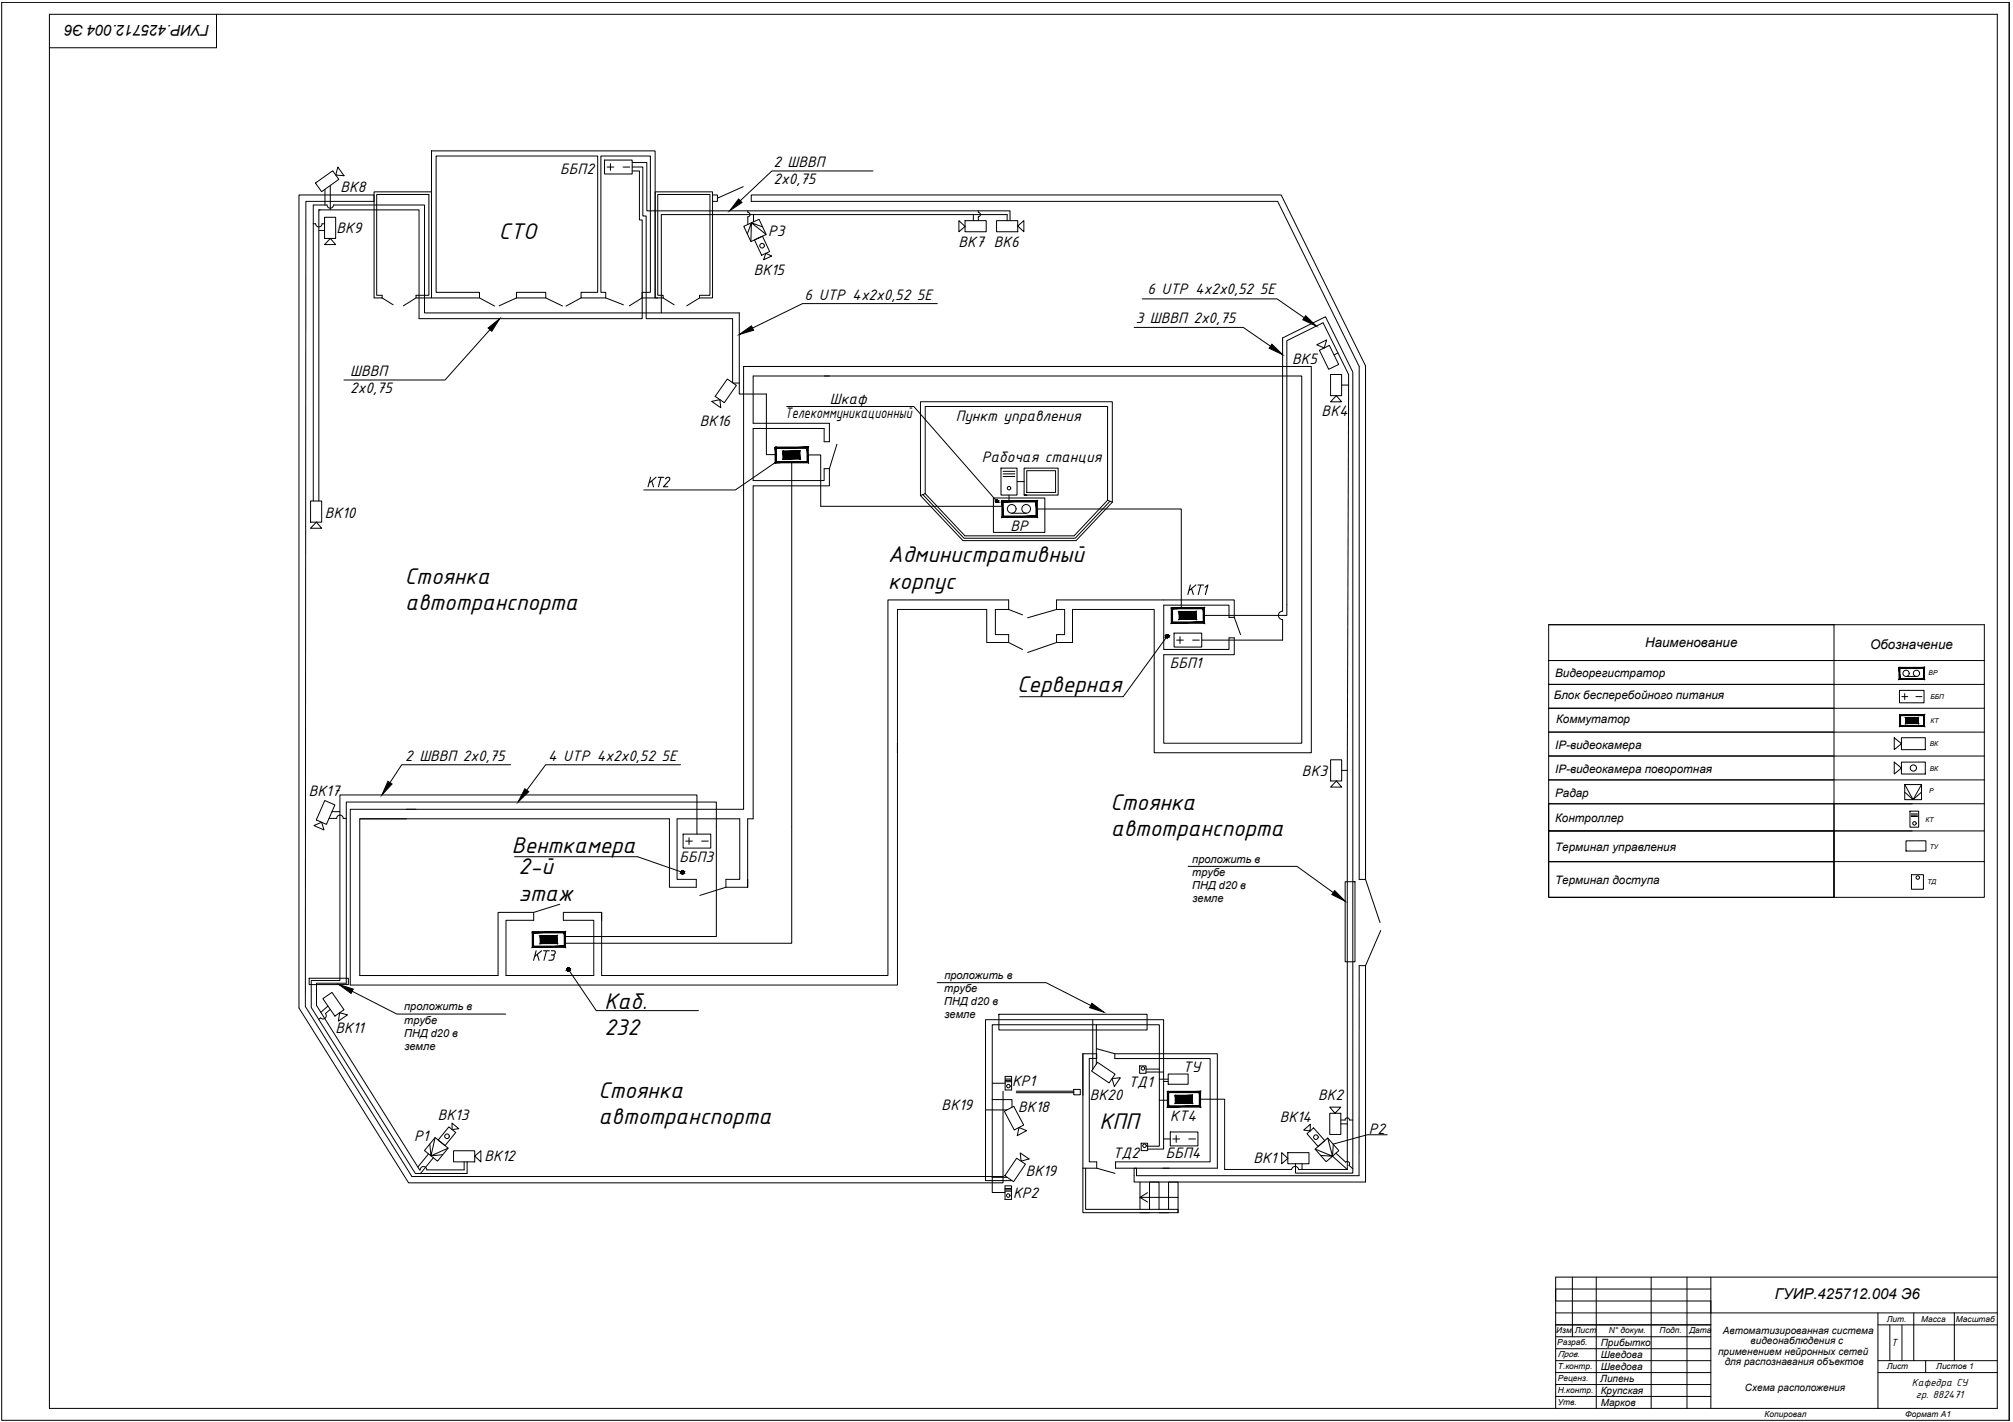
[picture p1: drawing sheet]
<svg xmlns="http://www.w3.org/2000/svg" width="841mm" height="594mm" viewBox="0 0 841 594" stroke-linecap="round" stroke-linejoin="round" font-family="sans-serif">
<!-- layer: KONTUR -->
<path d="M.7 1h838.7v592.4h-838.7z" fill="none" stroke="#000" stroke-width=".42"/>
<g fill="none" stroke="#000" stroke-width=".42">
<path d="M20.6 6h813.9v582.4h-813.9zM90.5 6v13.9h-69.9M656.9 533.6v24.9M666.9 533.6v54.8M689.8 533.6v54.8M704.8 533.6v54.8M714.8 533.6v54.8M834.5 533.6h-184.5v54.8M650 558.5h64.8M650 553.5h64.8M714.8 548.5h119.7M784.6 548.5v39.9"/>
<path d="M784.6 553.5h49.9M799.6 548.5v20M816.5 548.5v20M784.6 573.4h49.9M784.6 568.5h49.9M804.5 568.5v4.9"/>
</g>
<path d="M650 538.5v5h64.8v5h-64.8M789.6 553.7v14.8M794.6 553.7v14.8M650 573.4h64.8M650 568.5h64.8M650 578.4h64.8M650 563.5h64.8M650 583.4h64.8" fill="none" stroke="#000" stroke-width=".42"/>
<!-- layer: 0 -->
<g fill="none" stroke="#000" stroke-width=".42">
<path d="M180.3 63h93.4v61.5h-5.4v-2.4h3.4v-56.9h-20.7v56.9h2.1v2.4h-10.3v-2.4h6.9v-56.9h-67.5v56.9h18.1v2.4h-20zM310.5 78l-10.8 4.8M124.9 81.5h31.4v2.6h-28.5l-.2 336.4 44.5 71h247v2.7h-248.4l-45.8-73.1zM180.3 80.1v1.1M297.7 81.5h2v2.6h-2M159.6 124.5h-3.3v-44.4h24v44.4h-6.5l-5.3 3.3M159.6 124.5v-1.1h-2.2v-42.2h21.8v42.2h-5.4v1.1M159.6 124.5l4.7 2.8M200.3 124.5l6.4 3.4M215.8 122.1h12.2v2.4h-12.2zM215.8 124.5l-7.3 3.3M228 124.5l7 3.3"/>
<path d="M242.8 124.5l-6.3 3.4M253.1 124.5l7.4 2.8M268.3 124.5l-5.4 3.3M273.7 124.5h1.1M277.1 124.5h-3.4v-44.4h24v44.4h-5.4l-5.4 3.3M277.1 124.5v-1.1h-2.3v-42.2h21.8v42.2h-4.3v1.1M277.1 124.5l4.6 2.8M310.7 153.1h237.1l.1 161.4h-65.7v-59.9h-34.1v13.8h-6.7M314.7 153.1h-4v185h-164.4v73.4h228.7v-156.9h37.2v13.8h9.2v-3.3h-5.5v-10.5h5.5M344.3 157.1h2.2M346.5 195.8v7.2h-31.8v139.1h-2.3v28.6v-3.3M349.7 185.6l-3.2 10.2h-2.2v5h-29.6v-21.8h29.6v5.5h2.2v-7.7h-31.8v-19.7h229.2v153.4h-57.7v-37h29.5v-7h-2.2v4.8h-27.3v-18.5h27.3v5.1h2.2"/>
<path d="M384.6 207v-39.2h80.1v42M384.6 207l17.7 18.9h47.2l15.2-16.1M385.6 206.6l17.1 18.3h46.5l14.5-15.5M386.6 206.2v-36.4h76.1v39.2M386.6 206.2l16.5 17.7h45.6l14-14.9M386.6 206.2l-2 .8M415 208.1h21.5v14.3h-21.5zM462.7 209l2 .8M421.4 254.6v-4h-50.4v157h-119.6v-26.4v3.3M421.4 254.6l5.8 2.3M441.4 254.6h3.4v10.5h-3.4v3.3l-12 4.2M515.7 257.9v-7.3h-74.3v4l-12 3.5"/>
<path d="M515.7 257.9l2.6 7.2M421.4 268.4l5.8 3M647 276h182M766.2 261v74.8h-119.2v-74.8h182v86.1h-62.8M647 285.9h182M647 295.9h182M793.6 288.4h10.3v5.2h-10.3zM794.5 291h2.5M795.8 289.8v2.5M796.3 282.6h4.4M800.5 291h2.5M375 310.5v4"/>
<path d="M647 305.9h182M647 315.8l182 .1M791.4 308.2l3 2.5-3 2.5zM791.4 318.4l3 2.5-3 2.5zM794.4 308.2h10v5h-10zM794.4 318.4h10v5h-10zM169.8 338.1h3.9M647 325.8h182M766.2 335.8v11.3h-119.2v-11.3h182M795.8 327.8h7v6.3h-7zM795.8 330.9l3.5 3.2 3.5-3.2M795.8 327.8l3.5 6.3 3.5-6.3"/>
<path d="M798 338.9h3.6v6.7h-3.6zM150.3 342.1h129.4v28.6h11.2v-3.3h-8v-25.3h26.2v25.3h-5.8v3.3M169.8 342.1h-19.5v65.5h19.5M647 347.1v12.9h119.2M647 347.1v12.9h119.2v-12.9M647 360v14.9h119.2v-14.9M647 347.1h151.9M647 360h119.2M766.2 347.1v12.9h62.8v-12.9M766.2 347.1v27.8h-119.2v-14.9M766.2 360v14.9h62.8v-14.9M796.3 351.3h8.3v4.2h-8.3z"/>
<path d="M798.4 340h2.7M798.4 340.6h2.7M798.4 341.1h2.7M233.9 377.8l-10.9 3.4M303.3 370.7h9.1M303.3 370.7l-10.9 3.4M562 368.4h4.1v33.4h-4.1zM570.5 367.4v-214.6l-35.2-71.3h-221.4v2.6h219.9l34.1 69v214.3h2.6l6.1 18M798.6 365.4h5v6.1h-5zM251.4 381.2h-16v3.3h12.7v23.1h-36.7v-23.1h11.6v-3.3h-14.9v26.4h-57.8M576.9 388.7l-6.4 14.7v90.4h-96.7v-5.8h1v3.2h93l.1-87.8h2.7M129.2 408.7h16.3v2.6h-16.3z"/>
<path d="M417.3 423.7h61.9v6.6h-61.9zM458.1 438.1l7.7 2.1M419.1 455.9v35.6M424.6 455.9h24M424.6 456.5h24M448.6 455.1h2.7v2.3h-2.7zM465.8 440.2h42.8v47.8h-42.5v-2.6h39.5v-43.2h-39.8zM452.4 488v-47.8h5.8v2h-3.1v43.2h3.1v2.6l7.6 2.2M452.4 488v18.6h39.8v-12.8h-4v11.4M452.4 488h5.8M453.6 488v17.2h38.6v1.4M476.3 493.8v11.4"/>
<path d="M479.5 498.3l-3.2 1.9h15.9M476.3 506.6h4M476.3 500.2l3.2 2M480.3 505.2v-11.4h3.9v11.4M484.2 506.6h4M650 538.5h64.8M650 553.5h64.8M784.6 588.4h.1"/>
<circle cx="796.3" cy="281.3" r="1.3"/>
<circle cx="800.7" cy="281.3" r="1.3"/>
<circle cx="799.4" cy="320.9" r="1.3"/>
<circle cx="799.8" cy="344" r=".73"/>
<circle cx="801.2" cy="366.6" r=".73"/>
</g>
<!-- layer: TopOverlay -->
<path d="M839.4 1v592.4" fill="none" stroke="#000" stroke-width=".42"/>
<g fill="none" stroke="#000" stroke-width=".42">
<path d="M131.8 76.5l7.2-5.2 2.6 3.6-7.2 5.2zM135.8 79.1v6.5M138 77.5v10.2M141.1 69.8l2.6 3.6-3.4-.3zM252.6 66.9h11.5v5.8h-11.5zM253.6 69.8h2.9M255 68.4v2.8M260.3 69.8h2.8M264.1 67.9h6.1v20.2h151.8v4.1M264.1 69.8h4.5v20.4h1.4v42.9h36.1v26.8M264.1 71.4h3.1v20.5h1.1v41.2h-93.2v-45.4h-41.9M364.7 71.4h-42.2l-13.2 12.5"/>
<path d="M130.9 93.5h1M131.9 93.5a1.34 1.34 0 0 0 1.3 1.3 1.34 1.34 0 0 0 1.4-1.3h1M133.2 96.3h2.4M133.8 87.7h-.6v121.6M135.6 90.8h4.6v8.8h-4.6zM138 99.6l2.2 2.6h-4.6zM310.8 94.6l6.3-3 3 6.4-6.4 2.9zM312.2 97.8l1.7-4.7-.2 7.8M312.4 88.1v.6a.94 .94 0 0 1 1 .9 .94 .94 0 0 1-1 1v3.2M314.8 89.6v3.1M318.6 94.8l-4.7-1.7 6.2 4.9M400.6 92.2l2.6 2.4-2.6 2.2z"/>
<path d="M403.2 92.2h8.8v4.6h-8.8zM406.7 89.6v2.6M408.7 88.1v.7a.88 .88 0 0 1 .9 .8 .88 .88 0 0 1-.9 .9v1.7M416.4 92.2h8.8v4.6h-8.8zM420.8 92.2v-2.6h-144.5v41.1M425.2 94.4l2.6-2.2v4.6zM315.2 100.2l3.4-1.5 2.9 6.4-3.3 1.5zM319.9 105.8l2.5 1.2-3.3 1.5zM204.7 137.7l-18.8 21.1h-42.2M391.6 126.8h-56.3l-20.9 10.3M473.8 136.8h45.6l11.4 7.8M477.2 124.9h56.3l11.4 7.8"/>
<path d="M303.9 158.4l3.8 2.6-5.1 7.2-3.8-2.6zM550.1 144l4.2-2-1.1 3.4zM551.3 146.3l4.1-2 3.9 8-4.2 2zM555.9 156.4h4.6v8.9h-4.6zM559 147.5l-1.7 .8M297.3 167.7l3.5-.7 .3 3.3zM306.3 160h2.6M328.7 169.8h53.1l34.7 39.7M558.3 165.3l2.2 2.6h-4.6zM560.5 160.9h2.9M324.1 189.9h-3.9v-25.3h-11.3v-33.9h-131.5v-45.1h-38.1a1.33 1.33 0 0 1-1.3 1.4 1.33 1.33 0 0 1-1.4-1.4h-5.7v123.7M324.1 193.1l-16.9 11.6h-38.2"/>
<path d="M330.8 193.1v201h-94.8M337.4 190.1h5.5v21.4h76M418.2 195.6h6.7v11.2h-6.7zM419.1 196.9h4.9M419.1 198h4.9M419.1 199.1h4.9M429 196.6h12v9.1h-12zM129.8 209.3h4.6v8.9h-4.6zM132.2 218.1l2.2 2.6h-4.6zM421.6 206.8v2.6M422.7 214.4h6M425 201.2h2.9"/>
<path d="M427.9 206.8h14.2v-11.2h-14.2v11.2h1.1M433.1 212.6h60.4v41.5M503 257.1h34.6v-114.8l15.2-7.5 10.6 21.6-.5 165.4v147.7M487.7 265.8l-18.4 25.3h-43.3M490.5 264.5h11.6v5.8h-11.6zM491.6 267.4h2.8M493 266v2.8M498.3 267.4h2.8M502.1 267.4h33.8v-8.5a1.77 1.77 0 0 1-1.8-1.8 1.77 1.77 0 0 1 1.8-1.8v-114.1l17.9-8.9 11.4 23.2v334.6h-23.9v-3.9M213.3 319.5h-45.5l-4.9 7.5M284.3 319.5h-56.3l-7.9 10.6M555.9 317.4h4.6v8.9h-4.6z"/>
<path d="M135.7 334.4l4.2 1.9-3.5 8.1-4.2-1.9zM138.7 339.1h3.3M558.3 326.3l2.2 2.5h-4.6zM560.5 321.8h2.4M131.1 344.9l3.3-1.4 1 3.2zM137.5 341.9h3.1M140.7 341.9a1.37 1.37 0 0 1 1.3-1.4 1.37 1.37 0 0 1 1.4 1.4h1.3M215 357.9h51.3l18.9 6.6M285.4 348.5h11.6v5.8h-11.6zM286.5 351.4h2.8M287.9 350v2.8M291.2 348.5v-16.4h-149.2v77.5h-12v11.3l43.5 69.3h21.7v-4.8"/>
<path d="M293.1 351.4h2.8M496.4 362h45.5l15.1 10.9M236 391.3h63.3v-56.2h-154.6v75.7h-12.5v9.2l43.3 68.7a1.38 1.38 0 0 1 1.4-1.4 1.38 1.38 0 0 1 1.4 1.4h15.6v-3.3M134.9 417.2l3.8-2.6 5 7.3-3.8 2.6zM147.1 414.1l18.7 9.6h45.5M237.5 405l11.6 17.2h42.7M391.5 410.5h45.5l18.7 9.6M133.9 425.3l-.7 .6M137 420.3l-3 2.6M138 421.7l-2 1.7a1.37 1.37 0 0 1-.1 2 1.37 1.37 0 0 1-2-.2M141.9 423.1l3.3 .9-3.8 2.6zM414.6 459.4v-31.3h69.8v31.6h3.6"/>
<path d="M414.6 459.4h8.2v3.2M414.6 459.4v32.5M414.6 452.6h5.4M420 449.7h2.6v5.7h-2.6zM420 451.4h2.6M420 451.9h2.6M420 450.8h2.6M458.5 443.8l7.4 5-2.5 3.6-7.4-4.9zM464.6 450.6l3.5-.3-2.5 3.6zM476.1 445.3h2.7v3.1h-2.7zM478.8 446.6h5.6M484.4 459.7v19.2h-4.9"/>
<path d="M484.4 450.9h3.7M488.1 448.7h8.3v4.3h-8.3zM501.3 459.2h10.3v29.4h28M181.8 475.2l5.4 4.5-4.4 5.4-5.5-4.4zM181.8 475.2l-1.7 7.7-.5-4.9M187.2 479.7l-7.1 3.2 4.9-.5M187.5 470.8l2.9 2.3-4.5 5.5-2.8-2.3zM188.8 469.2l2.9 2.3-2.8 .4zM419.6 464.3l3.9-2.1 4.2 7.8-3.9 2.1zM425.7 471.1l3.2 1.3-3.9 2zM476.8 477.6h2.7v3.1h-2.7zM488.9 472.9h11.6v5.8h-11.6z"/>
<path d="M490 475.8h2.8M491.4 474.4v2.8M496.7 475.8h2.8M544.7 472.1l2.8-2.4-.1 2.8zM546 473.7l2.8-2.5 4.7 5.3-2.8 2.5zM554.7 475.4l2 7.6 .4-4.9M555.6 465.1h4.6v8.8h-4.6zM555.6 462.5h4.6l-2.4 2.6zM560.2 467.9h1.8a.92 .92 0 0 1 .9-.9 .92 .92 0 0 1 .9 .9h1.4M560.2 469.5h2.7M562.9 469.5v19.1M579.6 474.1h-8.4l-14.1 3.9"/>
<path d="M179.1 482.1l-4.5 5.5M181 483.7l-5.3 6.5M189.5 480.8h8.8v4.6h-8.8zM198.3 483l2.6-2.2v4.6zM414.6 491.9h6.2M414.6 491.9v6.3h5.3M419.9 497.1h2.7M419.9 497.6h2.7M419.9 496.5h2.7M424.8 483.9l3.6 2.5-4.9 7.3-3.7-2.5zM426.2 481.7l3.7 2.5-3.3 .9zM535.5 481.5l2.5 2.5-2.5 2.2z"/>
<path d="M538 481.5h8.9v4.7h-8.9zM544 486.2v2.4M549.5 480.1l5.2-4.7 4.7 5.3-5.3 4.6zM549.5 480.1l7.2 2.9-4.9-.3M556.7 483l6.2 5.6M558.2 481.8l4 3.7M562.2 485.5a.94 .94 0 0 1 1.3 0 .94 .94 0 0 1 .1 1.3l1.6 1.5M562.9 488.6h-20.3a1.47 1.47 0 0 0-1.5-1.3 1.47 1.47 0 0 0-1.5 1.3M419.9 501.1v-5.7h2.7v5.7M419.9 501.1h2.7"/>
<circle cx="318.4" cy="102.7" r=".96"/>
<circle cx="416.5" cy="209.4" r=".5"/>
<circle cx="421.6" cy="203.9" r=".73"/>
<circle cx="422.7" cy="212.6" r="1.81"/>
<circle cx="428.7" cy="212.6" r="1.81"/>
<circle cx="487.7" cy="265.8" r=".67"/>
<circle cx="285.2" cy="364.4" r=".67"/>
<circle cx="237.5" cy="405" r=".67"/>
<circle cx="421.3" cy="453.7" r=".73"/>
<circle cx="477.5" cy="446.4" r=".73"/>
<circle cx="186.7" cy="474.7" r=".96"/>
<circle cx="478.2" cy="478.7" r=".73"/>
<circle cx="549.8" cy="475.1" r=".96"/>
<circle cx="421.2" cy="499.5" r=".73"/>
</g>
<g fill="#000" stroke="#000" stroke-width=".42">
<path d="M308.6 83.1l1.4 1.5-5.2 3.5zM203.9 137l4.9-3.9-3.3 5.3zM308.9 139.7l5.1-3.6 .8 1.9zM545.5 131.9l4.5 4.3-5.7-2.6zM531.4 143.8l4.5 4.4-5.7-2.7zM416.4 209h.2zM416.4 209.9h.2zM162.1 326.4l1.7 1.1-4.2 4.6zM219.3 329.5l1.6 1.3-4.5 4.3zM557.6 372.1l4.4 4.4-5.6-2.8zM141.7 411.3l5.9 1.9-.9 1.8zM456.2 419.1l5 3.8-5.9-1.9z"/>
<path d="M324.1 186.8v.5l13.6-.5zM324.1 187.3l13.6-.5-.5 .5zM337.7 186.8l-.5 .5 .5 6zM337.2 187.3l.5 6-.5-.5zM323.8 193.3h13.9l-.5-.5zM323.8 193.3l.6-.5h12.8zM323.8 186.8v6.5l.6-.5zM323.8 186.8h.6v6z"/>
<path d="M327.3 188.4v.3l6.9-.3zM327.3 188.7l6.9-.3-.2 .3zM334.2 188.4l-.2 .3 .2 3.1zM334 188.7l.2 3.1-.2-.3zM327.1 191.8h7.1l-.2-.3zM327.4 191.5h6.6l-6.9 .3zM327.1 188.4v3.4l.3-.3zM327.1 188.4h.3v3.1z"/>
<path d="M327.3 188.5l6.8 3.1v-3.1zM327.3 188.5l6.8 3.1h-6.8z"/>
<path d="M416.4 209h.3zM416.3 209h.4z"/>
<path d="M416.3 209h.5zM416.2 209h.6z"/>
<path d="M416.3 209.9h.4zM416.3 209.9h.3z"/>
<path d="M416.2 209l.7 .1zM416.1 209.1h.8z"/>
<path d="M416.2 209.9h.6zM416.2 209.9h.5z"/>
<path d="M416.1 209.1l.8 .1zM416.1 209.1l.8 .1z"/>
<path d="M416.1 209.8h.8zM416.1 209.8l.7 .1z"/>
<path d="M416.1 209.2l.9 .1zM416.1 209.2l.9 .1z"/>
<path d="M416.1 209.7h.8zM416.1 209.7l.8 .1z"/>
<path d="M416 209.3h1zM416 209.3h1z"/>
<path d="M416 209.6h1zM416 209.6l.9 .1z"/>
<path d="M416 209.3l1 .2zM416 209.3l1 .2z"/>
<path d="M416 209.5h1zM416 209.5h1z"/>
<path d="M416 209.5h1zM416 209.5l1 .1z"/>
<path d="M418.9 209.1v.6l14.5-.6zM418.9 209.7l14.5-.6-.6 .6zM433.4 209.1l-.6 .6 .6 6.4zM432.8 209.7l.6 6.4-.6-.5zM418.6 216.1h14.8l-.6-.5zM418.6 216.1l.5-.5h13.7zM418.6 209.1v7l.5-.5zM418.6 209.1h.5v6.5z"/>
<path d="M489.6 253.8v.5l13.6-.5zM489.6 254.3l13.6-.5-.5 .5zM503.2 253.8l-.5 .5 .5 6.1zM502.7 254.3l.5 6.1-.5-.6zM489.4 260.4h13.8l-.5-.6zM489.4 260.4l.5-.6h12.8zM489.4 253.8v6.6l.5-.6zM489.4 253.8h.5v6z"/>
<path d="M492.8 255.4v.3l6.9-.3zM492.8 255.7l6.9-.3-.2 .3zM499.7 255.4l-.2 .3 .2 3.1zM499.5 255.7l.2 3.1-.2-.2zM492.6 258.8h7.1l-.2-.2zM492.6 258.8l.3-.2h6.6zM492.6 255.4v3.4l.3-.2zM492.6 255.4h.3v3.2z"/>
<path d="M492.8 255.6l6.8 3.1v-3.1zM492.8 255.6l6.8 3.1h-6.8z"/>
<path d="M487.6 265.1l.3 .1zM487.5 265.2h.4z"/>
<path d="M487.5 265.2h.5zM487.4 265.2h.6z"/>
<path d="M487.5 266.4h.4zM487.5 266.4l.2 .1z"/>
<path d="M487.4 265.2l.7 .1zM487.3 265.3h.8z"/>
<path d="M487.4 266.4h.6zM487.4 266.4h.5z"/>
<path d="M487.3 265.3l.9 .1zM487.3 265.3l.9 .1z"/>
<path d="M487.3 266.3h.8zM487.3 266.3l.7 .1z"/>
<path d="M487.2 265.4h1zM487.2 265.4h1z"/>
<path d="M487.2 266.2h1zM487.2 266.2l.9 .1z"/>
<path d="M487.1 265.4l1.2 .1zM487.1 265.4l1.2 .1z"/>
<path d="M487.1 266.1h1.1zM487.1 266.1l1.1 .1z"/>
<path d="M487.1 265.5l1.2 .2zM487.1 265.5l1.2 .2z"/>
<path d="M487.1 266h1.2zM487.1 266l1.1 .1z"/>
<path d="M487 265.7l1.3 .1zM487 265.7l1.3 .1z"/>
<path d="M487 265.8l1.3 .1zM487 265.8l1.3 .1z"/>
<path d="M487 265.9h1.3zM487 265.9l1.3 .1z"/>
<path d="M285.1 363.8h.2zM285 363.8h.3z"/>
<path d="M285 363.8l.5 .1zM284.9 363.9h.6z"/>
<path d="M285 365.1h.3zM285 365.1h.2z"/>
<path d="M284.9 363.9h.7zM284.8 363.9h.8z"/>
<path d="M284.9 365h.6zM284.9 365l.4 .1z"/>
<path d="M284.8 363.9l.9 .1zM284.7 364h1z"/>
<path d="M284.8 365h.8zM284.8 365h.7z"/>
<path d="M284.7 364l1 .1zM284.7 364l1 .1z"/>
<path d="M284.7 364.9h1zM284.7 364.9l.9 .1z"/>
<path d="M284.6 364.1l1.2 .1zM284.6 364.1l1.2 .1z"/>
<path d="M284.6 364.8h1.1zM284.6 364.8l1.1 .1z"/>
<path d="M284.6 364.2l1.2 .1zM284.6 364.2l1.2 .1z"/>
<path d="M284.6 364.7h1.2zM284.6 364.7l1.1 .1z"/>
<path d="M284.5 364.3l1.3 .2zM284.5 364.3l1.3 .2z"/>
<path d="M284.5 364.6h1.3zM284.5 364.6l1.3 .1z"/>
<path d="M284.5 364.5h1.3zM284.5 364.5l1.3 .1z"/>
<path d="M222.7 389.2v.5l13.5-.5zM222.7 389.7l13.5-.5-.5 .5zM236.2 389.2l-.5 .5 .5 6.1zM235.7 389.7l.5 6.1-.5-.5zM222.4 395.8h13.8l-.5-.5zM222.4 395.8l.5-.5h12.8zM222.4 389.2v6.6l.5-.5zM222.4 389.2h.5v6.1z"/>
<path d="M225.8 390.8v.3l7-.3zM225.8 391.1l7-.3-.3 .3zM232.8 390.8l-.3 .3 .3 3.1zM232.5 391.1l.3 3.1-.3-.3zM225.7 394.2h7.1l-.3-.3zM225.9 393.9h6.6l-6.8 .3zM225.7 390.8v3.4l.2-.3zM225.7 390.8h.2v3.1z"/>
<path d="M225.8 391l6.8 3.1v-3.1zM225.8 391l6.8 3.1h-6.8z"/>
<path d="M237.4 404.3l.3 .1zM237.3 404.4h.4z"/>
<path d="M237.3 404.4h.5zM237.2 404.4h.6z"/>
<path d="M237.3 405.6h.4zM237.3 405.6l.2 .1z"/>
<path d="M237.2 404.4l.7 .1zM237.1 404.5h.8z"/>
<path d="M237.2 405.6h.6zM237.2 405.6h.5z"/>
<path d="M237.1 404.5l.9 .1zM237.1 404.5l.9 .1z"/>
<path d="M237.1 405.5h.8zM237.1 405.5l.7 .1z"/>
<path d="M237 404.6l1 .1zM237 404.6l1 .1z"/>
<path d="M237 405.5h1zM237 405.5h.9z"/>
<path d="M236.9 404.7l1.2 .1zM236.9 404.7l1.2 .1z"/>
<path d="M236.9 405.3h1.1zM236.9 405.3l1.1 .2z"/>
<path d="M236.9 404.8l1.2 .1zM236.9 404.8l1.2 .1z"/>
<path d="M236.9 405.2h1.2zM236.9 405.2l1.1 .1z"/>
<path d="M236.8 404.9l1.3 .1zM236.8 404.9l1.3 .1z"/>
<path d="M236.8 405l1.3 .1zM236.8 405l1.3 .1z"/>
<path d="M236.8 405.1h1.3zM236.8 405.1l1.3 .1z"/>
<path d="M488 455.9v.6l13.6-.6zM488 456.5l13.6-.6-.5 .6zM501.6 455.9l-.5 .6 .5 6zM501.1 456.5l.5 6-.5-.5zM487.7 462.5h13.9l-.5-.5zM487.7 462.5l.6-.5h12.8zM487.7 456v6.5l.6-.5zM487.7 456h.6v6z"/>
<path d="M491.1 457.6v.2l7-.2zM491.1 457.8l7-.2-.3 .2zM498.1 457.6l-.3 .2 .3 3.1zM497.8 457.8l.3 3.1-.3-.2zM491 460.9h7.1l-.3-.2zM491 460.9l.3-.2h6.5zM491 457.6v3.3l.3-.2zM491 457.6h.3v3.1z"/>
<path d="M491.1 457.7l6.9 3.1v-3.1zM491.1 457.7l6.9 3.1h-6.9z"/>
</g>
<path d="M458.1 428.1v16.4" fill="none" stroke="#000" stroke-width=".42"/>
<path d="M456.6 426v20.8M478.8 447.9h7.3M486.1 451.8h2M411.7 463.7h9M486.1 475.8v4.3h-6.6M488.9 475.8h-2.8v-49.8h-74.4v67.2h11.1" fill="none" stroke="#000" stroke-width=".42"/>
<!-- layer: 0 -->
<g fill="#000" stroke="#000" stroke-width=".42">
<path d="M793.6 278.8v.4l10.4-.4zM793.6 279.2l10.4-.4-.4 .4zM804 278.8l-.4 .4 .4 4.7zM803.6 279.2l.4 4.7-.4-.5zM793.4 283.9h10.6l-.4-.5zM793.4 283.9l.4-.5h9.8zM793.4 278.8v5.1l.4-.5zM793.4 278.8h.4v4.6z"/>
<path d="M793.9 298.6v.4l10.2-.4zM793.9 299l10.2-.4-.4 .4zM804.1 298.6l-.4 .4 .4 4.5zM803.7 299l.4 4.5-.4-.4zM793.7 303.5h10.4l-.4-.4zM793.7 303.5l.4-.4h9.6zM793.7 298.6v4.9l.4-.4zM793.7 298.6h.4v4.5z"/>
<path d="M796.2 299.8h5.2zM796.2 300l5.2-.2zM801.4 299.8v2.5zM801.3 300l.1 2.3zM796.1 302.3h5.3zM796.1 302.3l5.2-.2zM796.1 299.8v2.5zM796.1 299.8l.2 2.3z"/>
<path d="M796.2 299.9l5.1 2.3v-2.3zM796.2 299.9l5.1 2.3h-5.1z"/>
</g>
<g font-size="10.2">
<text x="208.4" y="99.8">СТО</text>
<text x="371.1" y="235">Административный</text>
<text x="169.2" y="243.9">Стоянка</text>
<text x="371.1" y="245.9">корпус</text>
<text x="169.3" y="254.9">автотранспорта</text>
<text x="425" y="289.1">Серверная</text>
<text x="464" y="338.3">Стоянка</text>
<text x="464.1" y="349.3">автотранспорта</text>
<text x="213.8" y="356.4">Венткамера</text>
<text x="216.7" y="365.3">2-й</text>
<text x="216.7" y="376.2">этаж</text>
<text x="252.6" y="421.4">Каб.</text>
<text x="252.6" y="432.3">232</text>
<text x="250" y="458.7">Стоянка</text>
<text x="250.1" y="469.7">автотранспорта</text>
<text x="459.3" y="471.8">КПП</text>
</g>
<g font-size="6.8">
<text x="323.2" y="69.7">2 ШВВП</text>
<text x="234.1" y="72.5">ББП2</text>
<text x="323.2" y="77">2х0,75</text>
<text x="142.3" y="80.1">ВК8</text>
<text x="140.6" y="97.3">ВК9</text>
<text x="320.9" y="98.4">Р3</text>
<text x="400.5" y="103.3">ВК7 ВК6</text>
<text x="314.9" y="115">ВК15</text>
<text x="336.2" y="125.3">6 UTP 4х2х0,52 5Е</text>
<text x="479.4" y="123">6 UTP 4х2х0,52 5Е</text>
<text x="474.5" y="134.9">3 ШВВП 2х0,75</text>
<text x="539.9" y="152">ВК5</text>
<text x="146.3" y="156.9">ШВВП</text>
<text x="146.3" y="164.2">2х0,75</text>
<text x="346.8" y="168.8">Шкаф</text>
<text x="552.2" y="173.7">ВК4</text>
<text x="292.4" y="177.8">ВК16</text>
<text x="327.9" y="174.6">Телекоммуникационный</text>
<text x="399.3" y="175.9">Пункт управления</text>
<text x="410.2" y="192.9">Рабочая станция</text>
<text x="270" y="203.6">КТ2</text>
<text x="135.7" y="216.3">ВК10</text>
<text x="422.1" y="221.9">ВР</text>
<text x="495.5" y="248.6">КТ1</text>
<text x="488.7" y="279.2">ББП1</text>
<text x="169.3" y="317.8">2 ШВВП 2х0,75</text>
<text x="229" y="317.8">4 UTP 4х2х0,52 5Е</text>
<text x="544" y="324.2">ВК3</text>
<text x="129.1" y="332.6">ВК17</text>
<text x="283.9" y="360.3">ББП3</text>
<text x="222.2" y="401.4">КТ3</text>
<text x="140.2" y="431.6">ВК11</text>
<text x="494.2" y="447.8">ТУ</text>
<text x="422.9" y="453.5">КР1</text>
<text x="471.5" y="454.3">ТД1</text>
<text x="455.3" y="459.7">ВК20</text>
<text x="550.7" y="459.7">ВК2</text>
<text x="183" y="467.8">ВК13</text>
<text x="393.4" y="463.9">ВК19</text>
<text x="425.4" y="464.7">ВК18</text>
<text x="488.9" y="468.2">КТ4</text>
<text x="534.7" y="468.7">ВК14</text>
<text x="571.8" y="473.9">Р2</text>
<text x="173.1" y="476.9">Р1</text>
<text x="202.4" y="485.2">ВК12</text>
<text x="465" y="483.9">ТД2</text>
<text x="487" y="484">ББП4</text>
<text x="428.5" y="491.4">ВК19</text>
<text x="523.7" y="486">ВК1</text>
<text x="423.3" y="500.3">КР2</text>
</g>
<g font-size="6.3">
<text x="87.6" y="10.6" transform="rotate(-180 87.6 10.6)">ГУИР.425712.004 Э6</text>
<text x="741.6" y="542.8">ГУИР.425712.004 Э6</text>
</g>
<g font-size="5.6">
<text x="687.3" y="270.4">Наименование</text>
<text x="781.3" y="271.2">Обозначение</text>
</g>
<g font-size="4.9">
<text x="649.7" y="282.9">Видеорегистратор</text>
<text x="649.1" y="292.2">Блок бесперебойного питания</text>
<text x="650.1" y="302.1">Коммутатор</text>
<text x="649.7" y="312.9">IP-видеокамера</text>
<text x="649.7" y="322.8">IP-видеокамера поворотная</text>
<text x="649.7" y="332.8">Радар</text>
<text x="649.7" y="343.5">Контроллер</text>
<text x="649.7" y="355.5">Терминал управления</text>
<text x="649.7" y="369.4">Терминал доступа</text>
</g>
<g font-size="4.6">
<text x="498.1" y="360.5">проложить в</text>
<text x="498.1" y="366">трубе</text>
<text x="498.1" y="371.5">ПНД d20 в</text>
<text x="498.2" y="377">земле</text>
<text x="394.6" y="409">проложить в</text>
<text x="394.5" y="420">ПНД d20 в</text>
<text x="394.5" y="414.5">трубе</text>
<text x="168.9" y="422.1">проложить в</text>
<text x="394.6" y="425.5">земле</text>
<text x="168.9" y="427.7">трубе</text>
<text x="168.8" y="433.2">ПНД d20 в</text>
<text x="169" y="438.6">земле</text>
<text x="790.1" y="562.3">Т</text>
<text x="798.8" y="579">Кафедра СУ</text>
<text x="800.5" y="584">гр. 882471</text>
</g>
<g font-size="4.2">
<text x="719.8" y="557.4">Автоматизированная система</text>
<text x="668.8" y="562.5">Прибытко</text>
<text x="731.4" y="561.6">видеонаблюдения с</text>
<text x="668.8" y="567.5">Шведова</text>
<text x="717.8" y="565.9">применением нейронных сетей</text>
<text x="668.8" y="572.5">Шведова</text>
<text x="720.6" y="570.3">для распознавания объектов</text>
<text x="668.5" y="577.4">Липень</text>
<text x="729" y="581.1">Схема расположения</text>
<text x="668.8" y="582.4">Крупская</text>
<text x="668.8" y="587.2">Марков</text>
</g>
<g font-size="3.5">
<text x="650.2" y="556.9">Изм.</text>
<text x="658" y="557">Лист</text>
<text x="672.2" y="557">N° докум.</text>
<text x="693.4" y="557">Подп.</text>
<text x="705.8" y="557">Дата</text>
<text x="788.3" y="552.4">Лит.</text>
<text x="802.6" y="552.4">Масса</text>
<text x="817.2" y="552.4">Масштаб</text>
<text x="650.6" y="562.1">Разраб.</text>
<text x="650.9" y="566.9">Пров.</text>
<text x="650.9" y="572.1">Т.контр.</text>
<text x="788.3" y="572">Лист</text>
<text x="809" y="572">Листов 1</text>
<text x="650.9" y="577">Реценз.</text>
<text x="650.9" y="587">Утв.</text>
<text x="650.9" y="582">Н.контр.</text>
<text x="737.3" y="592.1">Копировал</text>
<text x="796" y="592.1">Формат А1</text>
</g>
<g font-size="2.8">
<text x="805.8" y="282">ВР</text>
<text x="806.6" y="292">ББП</text>
<text x="806.5" y="301.9">КТ</text>
<text x="806.2" y="311.6">ВК</text>
<text x="806.2" y="322">ВК</text>
<text x="806" y="331.5">Р</text>
<text x="804.5" y="343.6">КТ</text>
<text x="806.2" y="354.5">ТУ</text>
<text x="805.3" y="369.5">ТД</text>
</g>
</svg>
